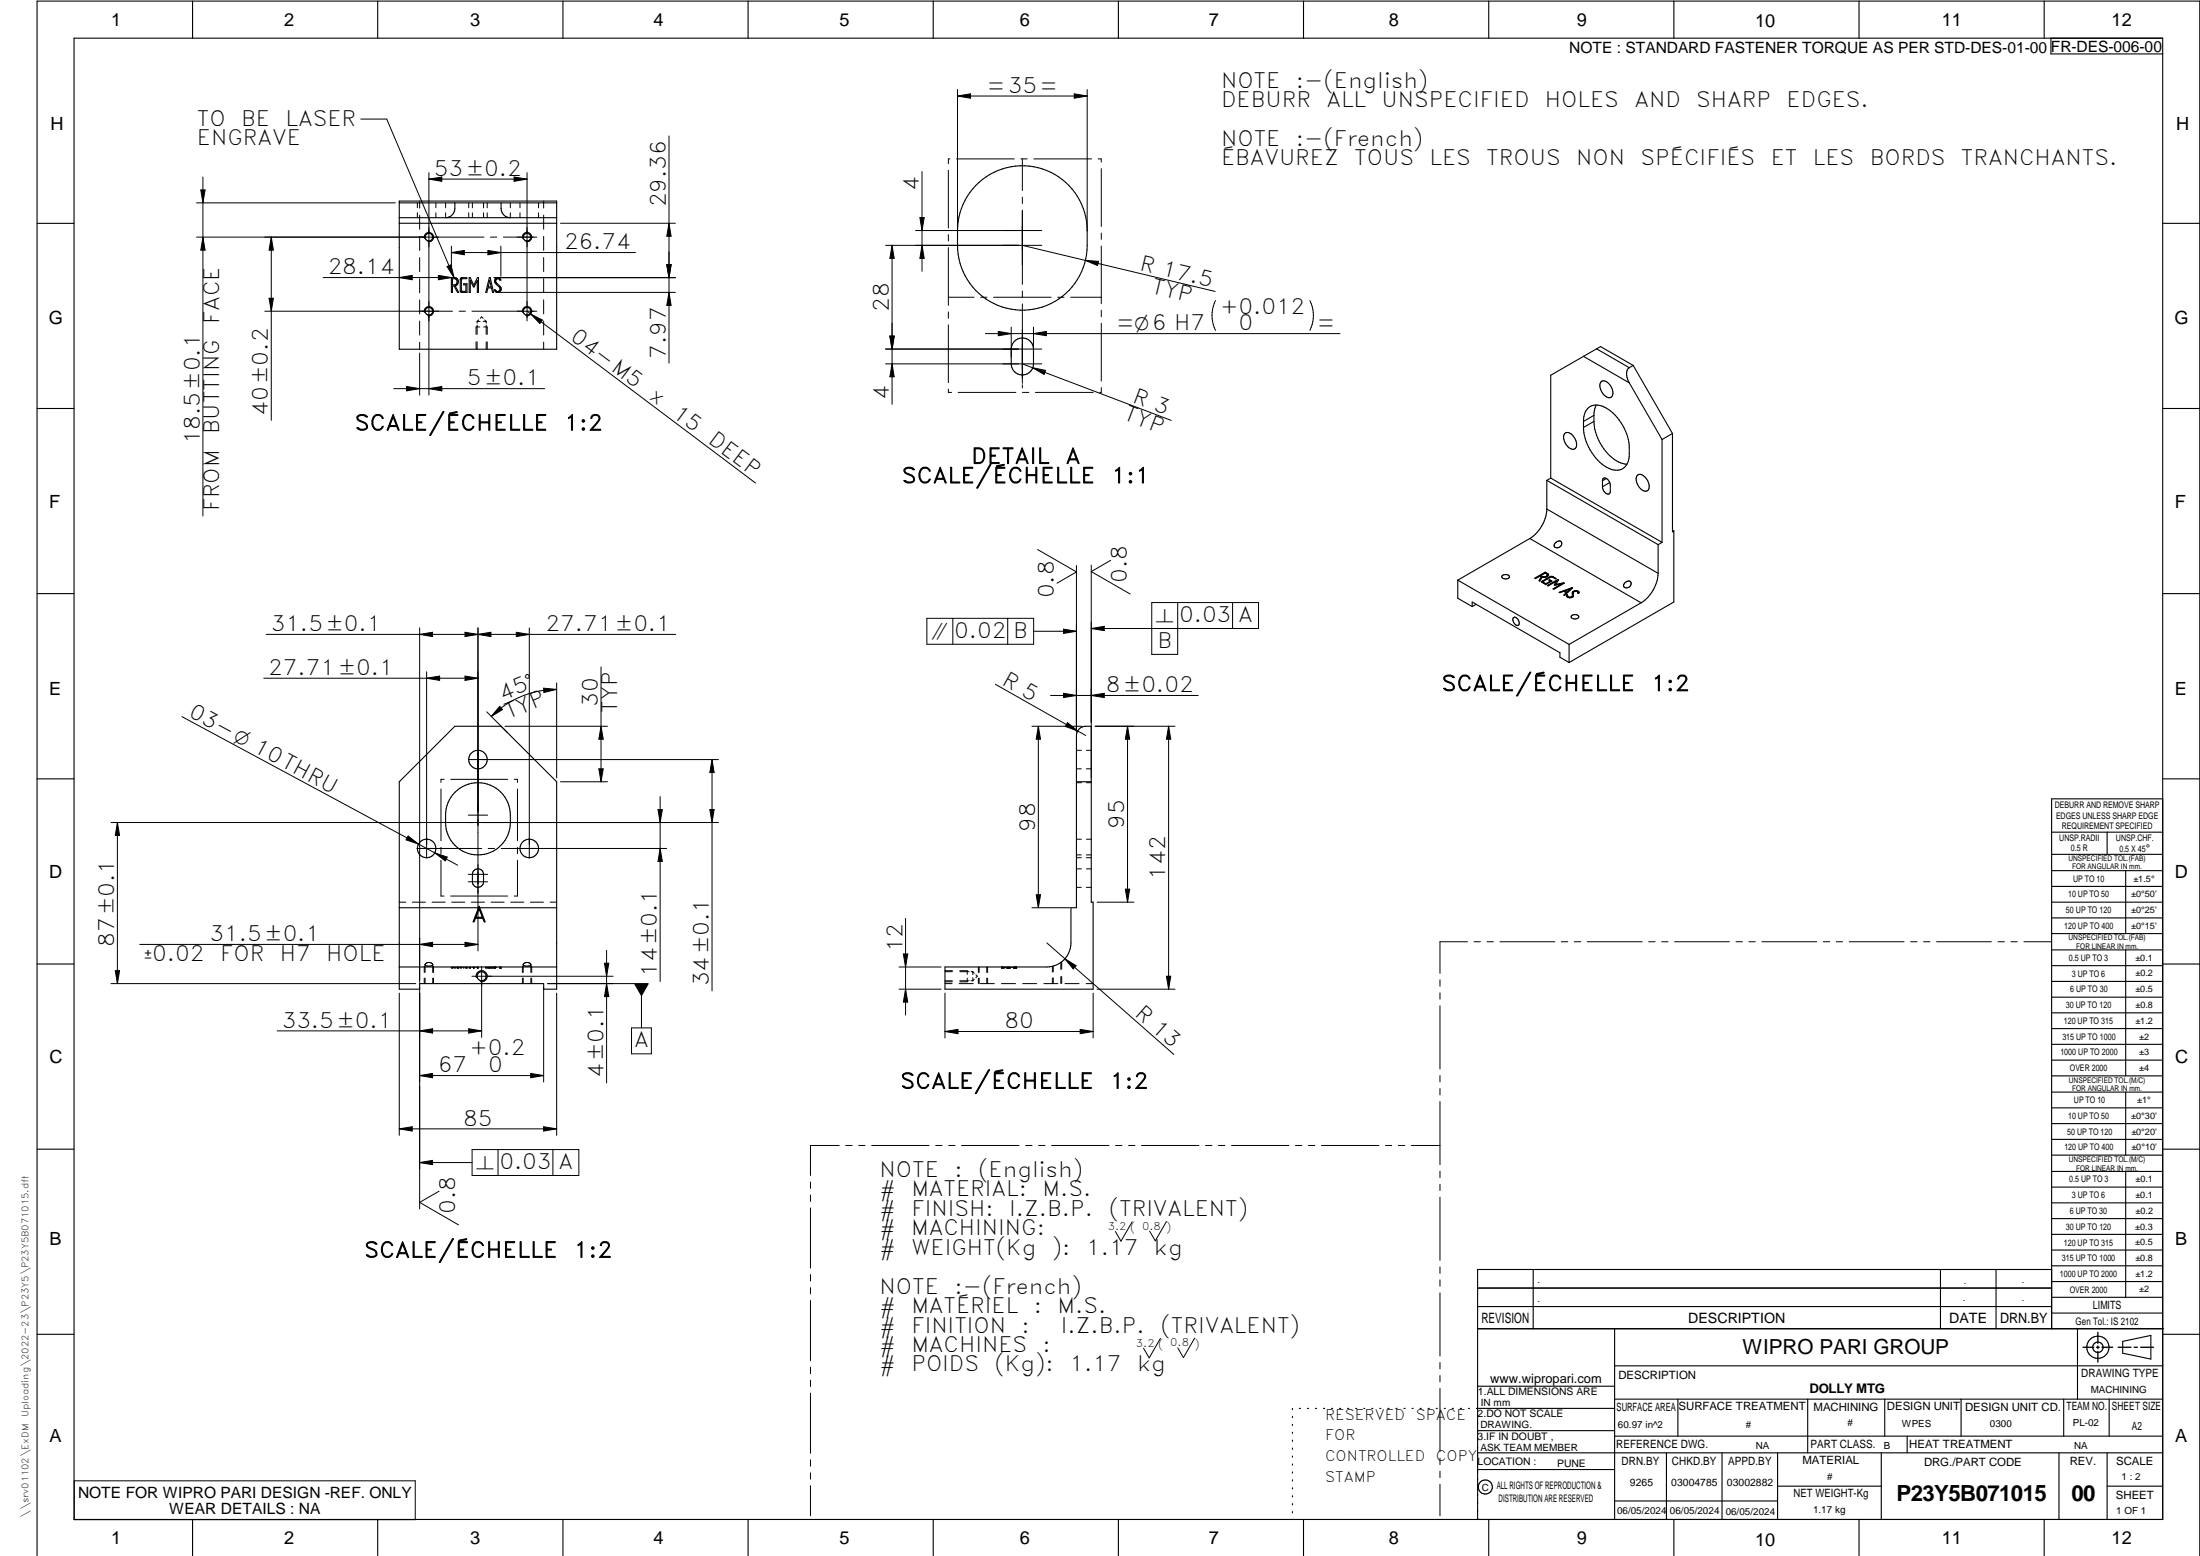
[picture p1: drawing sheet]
<svg xmlns="http://www.w3.org/2000/svg" width="594mm" height="420mm" viewBox="0 0 594 420" stroke-linecap="round" stroke-linejoin="round" font-family="sans-serif">
<g fill="none" stroke="#000" stroke-width=".3">
<path d="M20 10.3h564v400h-564zM52 .3v10M102 .3v10M152 .3v10M202 .3v10M252 .3v10M302 .3v10M352 .3v10M402 .3v10M452 .3v10M502 .3v10M552 .3v10"/>
<path d="M553.8 10.3v4.3h30.2M107.8 58.8h42.5M107.8 54.3h42.5v40h-42.5zM107.8 54.8h15M122.8 54.8h27.5M122.8 54.8a3.5 3.5 0 0 1-.9 3.4l-.7 .4-.9 .2M135.3 54.8a3.4 3.4 0 0 0 .9 3.4l.8 .4 .8 .2M263.5 50.1a17.5 17.5 0 0 1 19.1-4.1 17.5 17.5 0 0 1 11 16.3 22.3 22.3 0 0 1-1.5 11.1 17.5 17.5 0 0 1-19.7 10 17.5 17.5 0 0 1-13.8-17.1 22.2 22.2 0 0 1 1.5-11.2l1.8-3.1zM10 60.3h10M107.8 60.3h42.5M121.9 75a1.31 1.31 0 0 1 1.8 .7 1.17 1.17 0 0 1-.8 1.5l1 1.8h-.4l-.9-1.8h-.4v1.8h-.3zM122.2 75.2a.92 .92 0 0 1 1.3 .9 .92 .92 0 0 1-1.3 .8z"/>
<path d="M124.4 75.1l1.6-.1v.2l-1.4 .2v3.1l1.2 .2v-1.8h-.6v-.3h.9v2.4l-1.5-.1-.3-.2v-3.3zM126.7 75h.3l.9 2 1-2h.3v4h-.3v-3.3l-.9 1.8h-.2l-.8-1.8v3.3h-.3zM132.1 75h.3l.9 4h-.3l-.3-1.3h-.9l-.3 1.3h-.3zM132.2 75.7l.4 1.8h-.8zM133.9 75.1a.83 .83 0 0 1 1.3 .5h-.2a.64 .64 0 0 0-1.1-.1 .64 .64 0 0 0 .3 1.1l.4 .3a1.05 1.05 0 0 1 .7 1.3 1.05 1.05 0 0 1-1.2 .7l-.6-.6h.3a.7 .7 0 0 0 1.1 .2 .7 .7 0 0 0-.2-1.2 1.51 1.51 0 0 1-1-1.9zM584 60.3h10M274 92.1a3 3 0 0 1 3.3-.6 3 3 0 0 1 1.8 2.8v4a3 3 0 0 1-3 3 3 3 0 0 1-3-3v-4.5l.3-1zM427.6 96.2l12.4 7.2M431.1 94.2l1.1-.6 8.8 5.1M431.1 94.2l8.9 5.1M431.1 94.2l-12.3 7.1v27.8M440 99.3a3.2 3.2 0 0 0 0 4.1"/>
<path d="M441 98.7l10.6 18.4M441 98.7l-1 .6M10 110.3h10M422.5 117.1a2.05 2.05 0 0 1 2.8 1.4 1.89 1.89 0 0 1-.3 2.8 3.2 3.2 0 0 1-2.5-4.2zM427.6 113.8a3.7 3.7 0 0 1 4.4-4.3 12.6 12.6 0 0 1 7.9 10 8.7 8.7 0 0 1-1 6.4 3.9 3.9 0 0 1-5.1 .2 13.6 13.6 0 0 1-6.2-10.7M427.6 113.8v1.6M430.4 112.2v1.6M430.4 112.2l-2.8 1.6M430.4 113.8a13.3 13.3 0 0 0 7.2 11.2l1.7 .3M430.4 113.8l-2.8 1.6M431.1 109.4l-.6 1.5-.1 1.3M432.3 103.1a1.62 1.62 0 0 1 2.4 .7 2.53 2.53 0 0 1 .3 3.5 2.51 2.51 0 0 1-2.8-2.1l-.2-1.2z"/>
<path d="M440 103.4l8.8 15.3M448.8 118.7v27.8M451.6 117.1v26.5l.4-.2M451.6 117.1l-2.8 1.6M584 110.3h10M417.7 129.7v7.8M417.7 129.7l30.1 17.4M417.7 137.5l30.1 17.3M417.7 137.5a10.2 10.2 0 0 1-4.6 7.9M418.8 129.1l-1.1 .6M418.8 129.1l30 17.4M432.7 129.8a.74 .74 0 0 1 .6-.8 .74 .74 0 0 1 .9 .5l.4 .6a3.7 3.7 0 0 1 .2 2.6 .75 .75 0 0 1-.5 .7 .75 .75 0 0 1-.9-.4l-.4-.6-.3-1"/>
<path d="M432.7 129.8v1.6M433.8 129.2l-1.1 .6M434.7 130.3l-2 1.1M442.1 128.4a1.59 1.59 0 0 1 2.3 .7 2.51 2.51 0 0 1 .4 3.4 2.63 2.63 0 0 1-2.9-2.5l-.1-.8zM393.7 156.7l30 17.3M393.7 156.7v4.8l3.8 2.3M405.7 155.4a1.11 1.11 0 0 1 1.9 .5 1.26 1.26 0 0 1-2.1-.2zM413.1 145.4l30.1 17.4M413.1 145.4l-19.4 11.3M416.1 155.4l.6 .3 .9-.1M416.1 155.4l.6 .4 .9-.1M416.2 155.7l-.6 1.1"/>
<path d="M416.3 157.1l2.5-1.5h.4l1 .6-.2 .1-1.1-.5-2.2 1.3M416.3 157.1h.1M416.6 157.1l.1 .1M416.6 157.2h.1M416.6 157.1v.1M416.7 157.1h-.1M416.7 157.2l.7 .4M416.7 157.2l.7 .5M417.3 154.5l.8 .6a1.12 1.12 0 0 1-1.7 .7l-.6 1.1-.2-.1M417.3 154.5v.1M417.3 154.6l.9 .7M417.3 154.6l-2.8 1.6"/>
<path d="M417.3 154.5l-2.9 1.6 .2 .2 1.3-.8 .3 .2M417.4 157.6v.1M417.6 155.6v.1M417.8 155.4l-.2 .2M417.8 155.3v.1M417.8 155.4l-.2 .3M417.9 155.3l-.1 .1M417.9 155.3l-.1-.3-.5-.3-1.2 .7M417.9 155.3h.1M418.5 156.5l-.2 .2 .4 .2M418.5 156.5l.6 .4-1.7 1-1.1-.8M418.5 156.5v.1"/>
<path d="M418.5 156.6l.5 .4M418.5 156.6l-.2 .1M418.7 156.9l-1.3 .7M418.7 156.9l-1.3 .8M420 146.6a.89 .89 0 0 1 1-.6 .89 .89 0 0 1 .7 .9 1.08 1.08 0 0 1-.9 1 1.08 1.08 0 0 1-1.1-.6zM420.1 156.2l-.9-.5h-.4l-2.5 1.5M420.3 156.9l-.6 1.1M420.3 156.9l-.6 1.1 2-.3M420.7 156.5l-2.8 1.6M420.7 156.5l.2 .1-.8 1.2M420.7 156.5h.1M420.7 156.5l.1 .2"/>
<path d="M420.7 156.5l-2.9 1.6 .3 .1 2.2-1.3M421.7 157.7l-2.2 1.3M422.2 157.4v.1M422.2 157.4l.2 .1-2.8 1.6-.2-.1 2.3-1.3M422.2 157.5h.2M422.2 157.4l-2.1 .4M422.2 157.5l-2.1 .3M422.5 159.6l.6 .3M422.5 159.6l.6 .4M423.1 159.9v.1M424.1 159l-1.6 .6M424.1 159l-1 1"/>
<path d="M424.1 159l-1 .9M424.5 158.8l-3.4 1.2M424.5 158.7l-3.5 1.2 .2 .1 1.1-.3 .6 .4M424.5 158.7l.2 .1-2.2 2-.2-.1M424.5 158.7v.1M424.5 158.8h.1M425.4 159.6l-.8 .4M425.4 159.5l-.6 .2-.2 .5M425.4 159.5l.7 .1 .3 .4M425.4 159.6l1 .4M438.7 157.4a.88 .88 0 0 1 1-.5 .88 .88 0 0 1 .8 .9 1.08 1.08 0 0 1-.9 .9 1.08 1.08 0 0 1-1.2-.6zM447.8 147.1v7.7"/>
<path d="M447.8 154.8a10.2 10.2 0 0 1-4.6 8M448.8 146.5l-1 .6M451.6 143.2l.4 .2M452 143.4v19.2l-28.3 16.3M10 160.3h10M397.5 163.8v-1.2l23.7 13.7v1.2l2.5 1.4M398.6 163.2l-1.1 .6M408.6 166.8a1.05 1.05 0 0 1 1.5 .9 .71 .71 0 0 1-.1 1.1 .71 .71 0 0 1-1-.4l-.4-.8zM422.9 160.1l-.6 .6M422.9 160.1l-.5 .6M423 160.7v.2M423 160.7v.3"/>
<path d="M423.2 160.6v.1M423.2 160.6l.1 .1v.3M423.2 160.7l.1 .1M423.2 160.7l-.2 .3M423.2 160.6l-.2 .1M423.7 174v4.9M424.4 166.2a1.11 1.11 0 0 1 1.9 .5 1.27 1.27 0 0 1-2-.1zM424.6 160.1v.9M424.6 161a.93 .93 0 0 1-1.3 0M424.6 161a.79 .79 0 0 1-1.3 0M424.9 160.2h.1M424.9 160.3h.1"/>
<path d="M424.9 160.2v.4M424.9 160.1v.1M424.9 160.5v.3M424.9 160.8a1.11 1.11 0 0 1-1.9 .2M424.9 160.8h.1M426.1 160.1h.1M426.1 160.1a.65 .65 0 0 0-.6-.5 .65 .65 0 0 0-.6 .6M426.4 160l-.2 .2-.1-.2M443.2 162.8l-19.5 11.2M584 160.3h10M291.3 197l.6-.6a4.2 4.2 0 0 1 2.8-.3v47.5h.5v23.5h-40v-6h27.5a6.5 6.5 0 0 0 6.5-6.5v-9.5h1.5v-46.5l.1-.9zM10 210.3h10"/>
<path d="M107.8 211.1l15-15h12.5l15 15v56h-3.5v-1.5h-33.5v1.5h-5.5zM122.9 213.9a8.7 8.7 0 0 1 9.5-1.9 8.7 8.7 0 0 1 5.4 8.1 9.3 9.3 0 0 1-5.4 10.1 8.7 8.7 0 0 1-12.1-8.1 9.6 9.6 0 0 1 2.6-8.2zM290.7 211.1h4M584 215.7h-30v143.1M584 210.3h10M127.9 235.1a1.51 1.51 0 0 1 1.7-.4 1.51 1.51 0 0 1 1 1.4v2a1.5 1.5 0 0 1-1.5 1.5 1.5 1.5 0 0 1-1.5-1.5v-2.3zM554 230.7h30M554 224.7h30M554 235.1h30M554 239.4h30M569 224.7v6M574 235.1v17"/>
<path d="M107.8 245.1h42.5M554 243.6h30M554 247.9h30M554 252.1h30M554 256.5h30M574 256.5v34M10 260.3h10M107.8 261.1h42.5M114.9 260.3a1.08 1.08 0 0 1 1-.4 1.08 1.08 0 0 1 .9 .7 1.38 1.38 0 0 1-2-.2zM133.8 261.1h.1M135.1 261.1h.1M141.4 260.3a1.08 1.08 0 0 1 1-.4 1.08 1.08 0 0 1 .9 .7 1.38 1.38 0 0 1-2-.2z"/>
<path d="M270.8 261.1h.1M274.2 261.1h.1M554 260.8h30M554 265h30M554 269.3h30M554 273.5h30M554 277.7h30M584 260.3h10M554 282h30M554 286.3h30M554 290.5h30M554 294.9h30"/>
<path d="M554 299.1h30M574 294.9v17M10 310.3h10M554 303.4h30M554 307.7h30M554 311.9h30M554 316.3h30M574 316.3v34M584 310.3h10M554 320.5h30M554 324.8h30M554 329.1h30"/>
<path d="M554 333.3h30M554 337.5h30M399 358.8h185.3M399 352.8h155M399 347.8h155M414 342.8v16M436 358.8v51.5M524 342.8v16M539 342.8v16M554 342.8h-155v67.5M554 341.8h30M554 346.1h30"/>
<path d="M554 350.3h30M554 354.6h30M561 358.8v19M10 360.3h10M399 374.3h37M436 368.8h148M436 377.8h148M453.1 377.8v10M488.1 377.8v14.5M508.9 377.8v10M529.6 377.8v10M557.3 377.8v10"/>
<path d="M569.5 377.8v10M573.2 362.2l7.6-1.6v6.4l-7.6-1.6zM584 360.3h10M349 380.3v.3M349 382.4v.4M349 384.6v.3M349 386.7v.4M349 388.9v.3M349 391v.4M349 393.2v.3M349 395.3v.3M349 397.4v.4"/>
<path d="M349 399.6v.3M350.9 380.3h.3M353 380.3h.3M355.2 380.3h.3M357.4 380.3h.3M359.6 380.3h.3M361.7 380.3h.3M363.9 380.3h.3M366.1 380.3h.3M368.3 380.3h.3M370.4 380.3h.3M372.6 380.3h.3"/>
<path d="M374.8 380.3h.3M376.9 380.3h.4M379.1 380.3h.3M381.3 380.3h.3M383.4 380.3h.4M385.6 380.3h.4M387.8 380.3h.3M390 380.3h.3M392.1 380.3h.4M394.3 380.3h.4M396.5 380.3h.3M399 396.8h37"/>
<path d="M399 392.3h185M399 386.3h37M436 387.8h148M436 380.3h-37.3M450 392.3v18M465 392.3v18M480 392.3v18M508 392.3v18M515 387.8v4.5M556 392.3v18M569 392.3v18M52 410.3v9.8"/>
<path d="M102 410.3v9.8M152 410.3v9.8M202 410.3v9.8M252 410.3v9.8M302 410.3v9.8M349 401.7v.4M349 403.9v.3M349 406v.4M349 408.2v.3M352 410.3v9.8M402 410.3v9.8M436 405.3h44"/>
<path d="M452 410.3v9.8M480 401.3h28M502 410.3v9.8M552 410.3v9.8M569 401.3h15M10 420.1v-419.8h584v419.8"/>
<circle cx="115.8" cy="64" r="1.03"/>
<circle cx="142.3" cy="64" r="1.03"/>
<circle cx="115.8" cy="84" r="1.04"/>
<circle cx="142.3" cy="84" r="1.04"/>
<circle cx="129.1" cy="205.1" r="2.5"/>
<circle cx="115.2" cy="229.1" r="2.5"/>
<circle cx="142.9" cy="229.1" r="2.5"/>
<circle cx="130.1" cy="263.6" r="1.23"/>
<circle cx="566.5" cy="363.8" r="1.4"/>
<circle cx="566.5" cy="363.8" r="3"/>
<circle cx="401.1" cy="401.5" r="1.91"/>
</g>
<g fill="none" stroke="#000" stroke-width=".27">
<path d="M97.4 32.2h7l18.2 42.8M180.7 36.7v61.4M258.6 24.2v39M258.6 25.9l3.5-.6v1.2zM258.6 25.9h35M290.1 25.3l3.5 .6-3.5 .6zM293.6 24.2v38.2M53.1 54.8h53.7M54.2 51.3h1.2l-.6 3.5zM54.8 47.8v91.5M112.7 54.8v1.3M112.7 57.4v1.4"/>
<path d="M113.3 54.3v1.9M113.3 58.1v3.8M115.8 48.4l3.5-.6v1.2zM115.8 46.6v60.1M115.8 48.4h26.5M117.7 54.8v1.3M117.7 57.5v1.3M120.3 54.8v1.3M120.3 57.5v1.3M126.6 54.8v1.3M126.6 57.4v1.4M127.6 54.8v1.3"/>
<path d="M127.6 57.5v1.3M130.6 54.8v1.3M130.6 57.5v1.3M131.6 54.8v1.3M131.6 57.5v1.3M137.8 54.8v1.3M137.8 57.5v1.3M138.8 47.8l3.5 .6-3.5 .6zM140.4 54.8v1.3M140.4 57.4v1.4M142.3 46.6v40.1M145.4 54.8v1.3"/>
<path d="M145.4 57.5v1.3M146.8 54.3v1.9M146.8 58.1v3.8M248.4 58.8h1.2l-.6 3.5zM249 46.3v27M256.1 46v15.6M256.5 42.9h-.4v1.3M258.3 42.9h15.6M275.7 42.9h1.7M276.1 42.9v8.6M276.1 53.2v1.8M276.1 56.7v20.1"/>
<path d="M279.2 42.9h15.6M296.5 42.9h.9v.9M297.4 45.6v15.6M54.8 64l.6 3.5h-1.2zM73.3 64v49.5M73.3 64l.5 3.5h-1.1zM87.3 75h34.6M107.8 75l3.5-.6v1.1zM113.3 63.8v3.8M113.3 69.6v3.7M113.3 75.3v3.8M114.6 64.4a1.25 1.25 0 0 1 1.1-1.6 1.25 1.25 0 0 1 1.4 1.3 1.25 1.25 0 0 1-1.6 1.1"/>
<path d="M118.4 74.4l3.5 .6-3.5 .5zM120.7 72l1.1-.5 .8 3.5zM121.9 66.5v7.4M121.9 68.2l3.5-.6v1.2zM121.9 68.2h49.7M130.7 64h-77.6M131.8 67.6l3.4 .6-3.4 .6zM132.4 64h1.8M133.4 75h49M134.3 79h48.1M135.2 66.5v8.1M135.9 64h9"/>
<path d="M141.1 64.4a1.25 1.25 0 0 1 1.1-1.6 1.25 1.25 0 0 1 1.4 1.3 1.25 1.25 0 0 1-1.6 1.1M146.8 63.8v3.8M146.8 69.5v3.8M146.8 75.2v3.8M151.4 60.3h31M180.1 71.5h1.1l-.5 3.5zM180.7 60.3l.5 3.5h-1.1zM180.7 79l.5 3.5h-1.1zM240.9 66.3v42.9M240.9 66.3l.6 3.5h-1.2zM249 66.3l.6 3.5h-1.2zM256.1 63.4v1.7"/>
<path d="M256.1 66.8v15.6M276.1 78.6v1.7M276.1 66.3l52 12.4M281.3 66.3h-42.2M281.3 62.3h-34.1M293.1 70.3l3.5 .3-.2 1.1zM297.4 62.9v1.7M297.4 66.4v15.6M71.5 84h50.7M72.7 80.5h1.1l-.5 3.5zM113.3 81v3.8M113.3 86.7v3.8"/>
<path d="M113.3 92.4v1.9M113.3 95.3v11.4M114.6 84.4a1.25 1.25 0 0 1 1.1-1.6 1.25 1.25 0 0 1 1.4 1.3 1.25 1.25 0 0 1-1.6 1.1M124 84h1.7M127.5 84h17.4M128.6 92.3v2M128.8 86.8h.8M128.8 86.8v.5M128.8 87.8v2.5M128.8 92.3v2M129.2 86.4l-.4 .4M129.6 88.3h-1v2"/>
<path d="M130.5 86.8h.8M130.5 86l-.4-.4-.4 .4M130.6 88.3h1v2M130.9 86.4l.4 .4M131.3 86.8v.5M131.3 87.8v2.5M131.3 92.3v2M131.6 92.3v2M141.1 84.4a1.25 1.25 0 0 1 1.1-1.6 1.25 1.25 0 0 1 1.4 1.3 1.25 1.25 0 0 1-1.6 1.1M142.3 84l61.7 46.4M143.3 84.8l3.2 1.6-.7 1zM146.8 81v3.8"/>
<path d="M146.8 86.7v3.8M146.8 92.4v1.9M239.1 98.3h42.2M239.1 94.3h42.2M240.3 90.8h1.2l-.6 3.5zM240.9 98.3l.6 3.4h-1.2zM256.1 80.3h6.9M256.1 84.2v1.8M256.1 87.7v15.6M264.8 80.3h1.7M266.1 90.1h95.7M268.3 80.3h15.5"/>
<path d="M269.6 89.5l3.5 .6-3.5 .6zM273.1 88.3v8.1M276.1 82.1v21.4M276.1 98.3l40.2 15.2M278.9 99.3l3.5 .7-.5 1.1zM279.1 88.3v8.1M279.1 90.1l3.5-.6v1.2zM285.6 80.3h1.7M289.1 80.3h8.3M297.4 83.8v1.7M297.4 87.3v15.6M328.2 81.2a9.2 9.2 0 0 0 0 8"/>
<path d="M353.7 81.2a9 9 0 0 1 0 8M106.3 104.9h40.8M109.8 104.4l3.5 .5-3.5 .6zM115.8 104.9l3.5-.5v1.1zM256.1 105.1v.9h.9M258.7 106h15.6M276.1 103.9v.9M276.1 106h1.7M279.6 106h15.6M297.4 104.7v1.3h-.4M280.2 148.4l10.5 6-5.3 3.1M290.7 152.7v44.8"/>
<path d="M294.7 152.6v57.5M299.9 151.3l-5.2 3 10.5 6.1M71.9 171.3h110.5M113.3 169.5v95.8M113.3 171.3l3.5-.6v1.2zM125.6 170.7l3.5 .6-3.5 .6zM129.1 171.3l3.5-.6v1.2zM129.1 169.5v87.3M139.4 170.7l3.5 .6-3.5 .6zM142.9 169.5v62.2M250.3 167h28.8v7h-28.8zM257.3 167v7"/>
<path d="M272.1 167v7M279.1 170.5h11.6M287.2 169.9l3.5 .6-3.5 .5zM294.7 169.7l3.5-.6v1.2zM318 162.7v14h-7v-14h28.8v7h-45.1M332.8 162.7v7M49.1 193.5l63.9 34.4M71.2 183.1h57.9M115.2 183.1l3.5-.5v1.1zM115.2 181.4v50.3M125.6 182.6l3.5 .5-3.5 .6zM131.4 192.2l5.7 5.7"/>
<path d="M134.9 190.7l.8 .9-3 1.9zM136.4 196.1h27.7M146.8 185.8l3.5 .4-3.4 .8zM150.3 184.4v25.7M150.3 186.2a24.9 24.9 0 0 0-17.6 7.3M162.3 196.1l.6 3.5h-1.2zM162.3 180.1v31M268.8 184.8l24.4 13.8M278.7 196.1h13.4M280.4 196.1v49M280.4 196.1l.6 3.5h-1.2zM283.7 187.8h39.9"/>
<path d="M287.2 187.2l3.5 .6-3.5 .6zM288.3 195.1l2.7 2.3-3.3-1.2zM294.7 187.8l3.5-.6v1.2zM295.7 196.1h21.6M304.5 196.1l.5 3.5h-1.1zM304.5 196.1v47.5M315.6 196.1l.5 3.5h-1.1zM315.6 196.1v71M119.1 213.1v13.9M119.9 210.4h-.8v.9M121.7 210.4h15.4M138.9 210.4h.8v.9"/>
<path d="M139.7 213.1v13.9M151.4 211.1h12.7M161.7 207.6h1.2l-.6 3.5zM177.7 218.6h1.2l-.6 3.5zM178.3 215.1v49.9M191.7 218.6h1.1l-.5 3.5zM192.3 205.1l.5 3.5h-1.1zM192.3 205.1v62.4M194 205.1h-67.6M290.7 207.6h1.3M290.7 211.3h1.3M290.7 202.6h1.3"/>
<path d="M293.3 207.6h1.4M293.4 211.3h1.3M293.4 202.6h1.3M31.7 222.1l.6 3.5h-1.2zM31.7 222.1v43.5M110.2 225.7l2.8 2.2-3.3-1.1zM113 227.9l10.6 5.7M117.4 230.3l3.4 1.1-.6 1.1zM119.1 228.8v1.7M119.1 232.3v9.7h.8M126.4 220.1h5.3M126.4 238.1h5.3"/>
<path d="M126.4 236.1h5.3M130.1 229.1h-17.5M131.8 229.1h1.8M135.3 229.1h44.7M139.7 232.3v9.7h-.9M139.7 228.8v1.7M178.3 229.1l.6 3.5h-1.2zM194 222.1h-164M290.7 230.8h1.3M290.7 231.6h1.3M290.7 239.6h1.3M290.7 226.6h1.3"/>
<path d="M290.7 234.6h1.3M293.3 230.8h1.4M293.3 231.6h1.4M293.3 239.6h1.4M293.4 226.6h1.3M293.4 234.6h1.3M37.7 255h91.4M107.8 243.6h1.8M111.4 243.6h3.5M113.3 255l3.5-.6v1.2zM116.7 243.6h3.5M121.7 242h15.4"/>
<path d="M122 243.6h3.5M125.6 254.4l3.5 .6-3.5 .6zM127.3 243.6h3.5M132.6 243.6h3.5M137.9 243.6h3.6M143.2 243.6h3.6M148.5 243.6h1.8M163.8 256.6v35.8M243.9 257.6h1.2l-.6 3.5zM244.5 248v26.1M278.7 245.1h10.2M279.8 241.6h1.2l-.6 3.5z"/>
<path d="M282.7 254.6l34.3 30.1M286.5 259.9v1.9M286.7 259.7v2M287.6 258.9l3 1.9-.8 .8zM296.2 243.6h10M303.9 240.1h1.1l-.5 3.5zM396.3 254.3h-7.5v8.5M398 254.3h1.8M401.5 254.3h1.8M405 254.3h14.9M421.6 254.3h1.7M425.1 254.3h1.7"/>
<path d="M428.6 254.3h14.8M445.2 254.3h1.7M448.7 254.3h1.7M452.2 254.3h14.8M468.8 254.3h1.7M472.3 254.3h1.7M475.8 254.3h14.8M492.4 254.3h1.7M495.9 254.3h1.7M499.4 254.3h14.8M515.9 254.3h1.8M519.4 254.3h1.8"/>
<path d="M522.9 254.3h14.9M539.5 254.3h1.7M543 254.3h1.7M546.5 254.3h7.4M30 265.6h82.3M31.1 262.1h1.2l-.6 3.5zM74.8 278.4h55.3M107.8 268.2v38.4M113.3 278.4l3.5-.6v1.2zM113.3 266.7v59.7M114.6 260.9h.1M114.6 261v1.6"/>
<path d="M114.6 264.1v1.5M114.8 260.5v.2M114.8 260.9v1.7M114.8 264.1v1.5M116.9 260.5v.2M116.9 260.9v1.7M116.9 264.1v1.5M117.1 260.9h.1M117.1 261v1.6M117.1 264.1v1.5M121.9 261.2h.1M121.9 261.1h.1"/>
<path d="M122.1 261.2h.2M122.2 261.2h.1M122.2 261.1h.1M122.5 261.2h.4M122.6 261.2h.1M122.6 261.1h.1M122.9 261.2h.1M122.9 261.1h.1M123.2 261.2h.4M123.5 261.2h.1M123.5 261.1h.1M123.8 261.2h.1"/>
<path d="M123.8 261.1h.1M123.9 261.2h.1M123.9 261.1h.1M124.3 261.1h.1M124.3 261.2h.1M124.3 261.2h.6M124.6 261.1h.1M124.6 261.2h.1M125.2 261.2h.1M125.2 261.1h.1M125.5 261.2h.6M125.8 261.2h.1"/>
<path d="M125.8 261.1h.1M126 261.2h.1M126 261.1h.1M126.1 261.2h.1M126.1 261.1h.1M126.6 277.8l3.5 .6-3.5 .6zM126.7 261.2h.1M126.7 261.1h.1M126.9 261.2h.4M127 261.2h.1M127 261.1h.1M127.4 263.6h38.2"/>
<path d="M127.6 261.2h.3M127.8 261.2h.1M127.8 261.1h.1M127.9 261.2h.1M127.9 261.1h.1M128 261.2h.3M128 261.2h.1M128 261.1h.1M128.6 264a1.49 1.49 0 0 1 1.3-1.9 1.49 1.49 0 0 1 1.7 1.6 1.49 1.49 0 0 1-1.9 1.3M128.6 261.2h.4M128.9 261.2h.1M128.9 261.1h.1"/>
<path d="M129.1 261.2h.1M129.2 261.2h.1M129.2 261.1h.1M130.1 261v19.1M131.2 261.2h.1M131.2 261.1h.1M131.4 261.2h.2M131.5 261.2h.1M131.5 261.1h.1M131.7 261.2h.4M131.8 261.2h.1M131.8 261.1h.1"/>
<path d="M132.1 261.2h.1M132.1 261.1h.1M132.2 261.2h.1M132.2 261.1h.1M132.4 261.2h.1M132.4 261.1h.1M132.4 261.2h.4M132.6 261.2h.1M132.6 261.1h.1M132.7 261.2h.1M132.7 261.1h.1M132.9 261.2h.2"/>
<path d="M133 261.2h.1M133 261.1h.1M133.2 261.2h.1M133.3 261.2h.1M133.3 261.1h.1M133.5 261.2h.1M133.5 261.1h.1M133.6 261.2h.6M133.6 261.2h.1M133.6 261.1h.1M133.8 261.2h.1M133.8 261.1h.1"/>
<path d="M134.8 261.2h.5M135 261.2h.1M135 261.1h.1M135.1 261.2h.1M135.1 261.1h.1M135.2 261.2h.1M135.2 261.1h.1M135.3 261.2h.1M135.3 261.1h.1M141.1 260.9h.1M141.1 261v1.6M141.1 264.1v1.5"/>
<path d="M141.3 260.5v.2M141.3 260.9v1.7M141.3 264.1v1.5M143.4 260.5v.2M143.4 260.9v1.7M143.4 264.1v1.5M143.6 260.9h.1M143.6 261v1.6M143.6 264.1v1.5M146.8 266.7v25.5M147.9 265.6h27.1M150.3 268.2v38.4"/>
<path d="M163.2 260.1h1.2l-.6 3.5zM163.8 265.6l.6 3.5h-1.2zM170.5 277.6h5.4v7h-5.4zM173.2 265.6v12M242.8 267.1h11.3M242.8 261.1h11.3M244.5 267.1l.6 3.5h-1.2zM255.2 264.8h2M255.2 262.4h2M255.2 265.6h1.9M255.2 262.1h2M255.2 265.1h2"/>
<path d="M255.2 268.2v12.1M255.2 278.5h40M255.2 278.5l3.5-.5v1.1zM259 265.6h3.8M259.2 262.1h2v1M261.2 264.1v1h-2M261.7 264.8h-2.5M261.7 262.4h-2.5M262.2 264.8h.5M262.2 262.4h.5M262.7 262.4l.4 .4M262.7 262.4v.8"/>
<path d="M262.7 264v.8M263.1 264.4l-.4 .4M263.5 263.2l.4 .4-.4 .4M264.2 261.1v1.5M264.2 264.1v1.5M264.4 261.1v1.5M264.4 264.1v1.5M264.7 265.6h3.8M266.5 261.1v1.5M266.5 264.1v1.5M266.7 261.1v1.5M266.7 264.1v1.5"/>
<path d="M270.4 265.6h3.8M270.5 261.2h.3M270.5 261.2h.1M270.5 261.1h.1M270.8 261.2h.1M270.8 261.1h.1M271 261.2h.1M271 261.1h.1M271.2 261.2h1.1M271.2 261.2h.1M271.2 261.1h.1M271.7 261.2h.1"/>
<path d="M271.7 261.1h.1M272 261.2h.1M272 261.1h.1M272.3 261.2h.1M272.3 261.1h.1M272.5 261.2h.1M272.5 261.1h.1M272.6 261.2h.1M272.6 261.1h.1M272.9 261.2h.1M272.9 261.1h.1M273.1 261.2h.8"/>
<path d="M273.7 261.2h.1M273.7 261.1h.1M273.8 261.2h.1M273.8 261.1h.1M274 261.2h.1M274 261.1h.1M274.2 261.2h.1M274.2 261.1h.1M274.3 261.2h.2M274.5 261.2h.1M274.5 261.1h.1M276.2 265.6h3.7"/>
<path d="M281.9 265.6h3.8M284.2 260.9v1.6M284.2 264.1v1.5M284.4 260.9v1.5M284.4 264v1.6M286.5 263.7v1.9M286.7 263.7v1.9M287.6 265.6h3.8M291.7 278l3.5 .5-3.5 .6zM293.3 265.6h1.9M295.2 268.2v12.1M296.2 267.1h21.1"/>
<path d="M315 263.6h1.1l-.5 3.5zM388.8 264.6v1.7M388.8 268.1v1.7M388.8 271.6v17M113.3 290.4h33.5M113.3 290.4l3.5-.5v1.1zM143.3 289.9l3.5 .5-3.5 .6zM388.8 290.4v1.8M388.8 293.9v1.8M388.8 297.4v17.1M107.8 304.8l3.5-.6v1.2zM107.8 304.8h42.5"/>
<path d="M113.3 313.9l3.5-.6v1.2zM113.3 313.9h14.2M127.5 310.4h28.8v7h-28.8zM134.5 310.4v7M146.8 304.2l3.5 .6-3.5 .6zM149.3 310.4v7M218.9 319.2v1.7M226.6 309.3h-7.7v8.1M228.4 309.3h1.7M231.9 309.3h1.7M235.4 309.3h15.5M252.7 309.3h1.7"/>
<path d="M256.2 309.3h1.7M259.7 309.3h15.5M277 309.3h1.7M280.5 309.3h1.7M284 309.3h15.5M301.2 309.3h1.8M304.8 309.3h1.7M308.2 309.3h15.6M325.5 309.3h1.8M329 309.3h1.8M332.5 309.3h15.6M349.8 309.3h1.8"/>
<path d="M353.3 309.3h1.7M356.8 309.3h15.5M374.1 309.3h1.7M377.6 309.3h1.7M381.1 309.3h7.7M388.8 316.3v1.7M388.8 319.8v1.7M118.6 321.6l-5.3 3.1 10.5 6.1M218.9 322.7v1.7M218.9 326.2v16.2M305.7 329.9l-3 5.3-1.5-2.7M315 329.8l-3 5.3-1.6-2.7"/>
<path d="M388.8 323.3v17M218.9 344.2v1.7M218.9 347.7v1.7M218.9 351.2v16.2M388.8 342.1v1.7M388.8 345.6v1.7M388.8 349.1v17.1M218.9 369.2v1.7M218.9 372.7v1.7M218.9 376.2v16.2M313.3 361.4l-3 5.3-1.5-2.7M322.6 361.3l-3 5.3-1.6-2.6"/>
<path d="M388.8 367.9v1.8M388.8 371.4v1.7M388.8 374.9v17.1M20 399.9h92.1v10.5h-92.1zM218.9 394.2v1.7M218.9 397.7v1.7M388.8 393.8v1.7M388.8 397.3v1.7M218.9 401.2v8.1M388.8 400.8v8.5"/>
</g>
<path d="M566.5 359.8v2.9M562.5 363.8h2.9M566.1 363.8h.8M566.5 363.5v.7M566.5 364.9v2.9M567.6 363.8h2.9M572 363.8h3.4M576.3 363.8h.9M578.1 363.8h3.4" fill="none" stroke="#000" stroke-width=".36"/>
<g fill="#000">
<path d="M258.6 25.9l3.5-.6v1.2zM290.1 25.3l3.5 .6-3.5 .6zM54.2 51.3h1.2l-.6 3.5zM115.8 48.4l3.5-.6v1.2zM138.8 47.8l3.5 .6-3.5 .6zM248.4 58.8h1.2l-.6 3.5zM54.8 64l.6 3.5h-1.2zM73.3 64l.5 3.5h-1.1zM107.8 75l3.5-.6v1.1zM118.4 74.4l3.5 .6-3.5 .5zM120.7 72l1.1-.5 .8 3.5zM121.9 68.2l3.5-.6v1.2z"/>
<path d="M131.8 67.6l3.4 .6-3.4 .6zM180.1 71.5h1.1l-.5 3.5zM180.7 60.3l.5 3.5h-1.1zM240.9 66.3l.6 3.5h-1.2zM249 66.3l.6 3.5h-1.2zM293.1 70.3l3.5 .3-.2 1.1zM72.7 80.5h1.1l-.5 3.5zM143.3 84.8l3.2 1.6-.7 1zM180.7 79l.5 3.5h-1.1zM240.3 90.8h1.2l-.6 3.5zM269.6 89.5l3.5 .6-3.5 .6zM279.1 90.1l3.5-.6v1.2z"/>
<path d="M109.8 104.4l3.5 .5-3.5 .6zM115.8 104.9l3.5-.5v1.1zM240.9 98.3l.6 3.4h-1.2zM278.9 99.3l3.5 .7-.5 1.1zM113.3 171.3l3.5-.6v1.2zM125.6 170.7l3.5 .6-3.5 .6zM129.1 171.3l3.5-.6v1.2zM139.4 170.7l3.5 .6-3.5 .6zM287.2 169.9l3.5 .6-3.5 .5zM294.7 169.7l3.5-.6v1.2zM115.2 183.1l3.5-.5v1.1zM125.6 182.6l3.5 .5-3.5 .6z"/>
<path d="M134.9 190.7l.8 .9-3 1.9zM146.8 185.8l3.5 .4-3.4 .8zM162.3 196.1l.6 3.5h-1.2zM280.4 196.1l.6 3.5h-1.2zM287.2 187.2l3.5 .6-3.5 .6zM288.3 195.1l2.7 2.3-3.3-1.2zM294.7 187.8l3.5-.6v1.2zM304.5 196.1l.5 3.5h-1.1zM315.6 196.1l.5 3.5h-1.1zM161.7 207.6h1.2l-.6 3.5zM177.7 218.6h1.2l-.6 3.5zM191.7 218.6h1.1l-.5 3.5z"/>
<path d="M192.3 205.1l.5 3.5h-1.1zM31.7 222.1l.6 3.5h-1.2zM110.2 225.7l2.8 2.2-3.3-1.1zM117.4 230.3l3.4 1.1-.6 1.1zM178.3 229.1l.6 3.5h-1.2zM113.3 255l3.5-.6v1.2zM125.6 254.4l3.5 .6-3.5 .6zM243.9 257.6h1.2l-.6 3.5zM279.8 241.6h1.2l-.6 3.5zM303.9 240.1h1.1l-.5 3.5zM31.1 262.1h1.2l-.6 3.5zM113.3 278.4l3.5-.6v1.2z"/>
<path d="M126.6 277.8l3.5 .6-3.5 .6zM163.2 260.1h1.2l-.6 3.5zM163.8 265.6l.6 3.5h-1.2zM171.2 265.6h4l-2 3.5zM244.5 267.1l.6 3.5h-1.2zM255.2 278.5l3.5-.5v1.1zM287.6 258.9l3 1.9-.8 .8zM291.7 278l3.5 .5-3.5 .6zM315 263.6h1.1l-.5 3.5zM113.3 290.4l3.5-.5v1.1zM143.3 289.9l3.5 .5-3.5 .6zM107.8 304.8l3.5-.6v1.2z"/>
<path d="M113.3 313.9l3.5-.6v1.2zM146.8 304.2l3.5 .6-3.5 .6z"/>
</g>
<g font-size="6">
<text x="512.1" y="405.2">P23Y5B071015</text>
<text x="559.4" y="405.2">00</text>
</g>
<g font-size="5.7">
<text x="329.7" y="23.7">NOTE</text>
<text x="349.9" y="23.7">:-(English)</text>
<text x="266.5" y="25.1">=35=</text>
<text x="329.7" y="28.9">DEBURR</text>
<text x="358.2" y="28.9">ALL</text>
<text x="373.1" y="28.9">UNSPECIFIED</text>
<text x="417.2" y="28.9">HOLES</text>
<text x="441.3" y="28.9">AND</text>
<text x="458" y="28.9">SHARP</text>
<text x="482.5" y="28.9">EDGES.</text>
<text x="53.2" y="33.9">TO</text>
<text x="65.1" y="33.9">BE</text>
<text x="77.1" y="33.9">LASER</text>
<text x="53.2" y="39.2">ENGRAVE</text>
<text x="329.7" y="39.4">NOTE</text>
<text x="349.9" y="39.4">:-(French)</text>
<text x="117.2" y="47.5">53±0.2</text>
<text x="329.7" y="44.7">ÉBAVUREZ</text>
<text x="365.7" y="44.7">TOUS</text>
<text x="386" y="44.7">LES</text>
<text x="401.4" y="44.7">TROUS</text>
<text x="425.6" y="44.7">NON</text>
<text x="443" y="44.7">SPÉCIFIÉS</text>
<text x="478.2" y="44.7">ET</text>
<text x="489.6" y="44.7">LES</text>
<text x="504.9" y="44.7">BORDS</text>
<text x="529.5" y="44.7">TRANCHANTS.</text>
<text x="248.1" y="51.5" transform="rotate(-90 248.1 51.5)">4</text>
<text x="179.8" y="56" transform="rotate(-90 179.8 56)">29.36</text>
<text x="152.3" y="67.3">26.74</text>
<text x="88.5" y="74.1">28.14</text>
<text x="307.5" y="72.9" transform="rotate(13 307.5 72.9)">R 17.5</text>
<text x="310.7" y="79" transform="rotate(13 310.7 79)">TYP</text>
<text x="59.2" y="87.5" transform="rotate(-90 59.2 87.5)">FACE</text>
<text x="240" y="84.2" transform="rotate(-90 240 84.2)">28</text>
<text x="301.4" y="89.2">=O6 H7</text>
<text x="329.5" y="84.7">+0.012</text>
<text x="334.4" y="89.2">0</text>
<text x="355.6" y="89.2">=</text>
<text x="153.7" y="91.5" transform="rotate(37 153.7 91.5)">04-M5</text>
<text x="179.8" y="96.9" transform="rotate(-90 179.8 96.9)">7.97</text>
<text x="126.1" y="104.1">5±0.1</text>
<text x="175.1" y="107.5" transform="rotate(37 175.1 107.5)">x</text>
<text x="240" y="107.9" transform="rotate(-90 240 107.9)">4</text>
<text x="72.4" y="112.3" transform="rotate(-90 72.4 112.3)">40±0.2</text>
<text x="181.3" y="112.2" transform="rotate(37 181.3 112.2)">15</text>
<text x="303.1" y="113.2" transform="rotate(21 303.1 113.2)">TYP</text>
<text x="305.5" y="108.5" transform="rotate(21 305.5 108.5)">R 3</text>
<text x="59.2" y="117.3" transform="rotate(-90 59.2 117.3)">BUTTING</text>
<text x="95.8" y="116.2">SCALE/ÉCHELLE</text>
<text x="152.3" y="116.2">1:2</text>
<text x="191" y="119.5" transform="rotate(37 191 119.5)">DEEP</text>
<text x="53.9" y="120" transform="rotate(-90 53.9 120)">18.5±0.1</text>
<text x="262.3" y="125.2">DETAIL</text>
<text x="287.8" y="125.2">A</text>
<text x="243.5" y="130.4">SCALE/ÉCHELLE</text>
<text x="300.1" y="130.4">1:1</text>
<text x="59.2" y="138.1" transform="rotate(-90 59.2 138.1)">FROM</text>
<text x="284.6" y="161.6" transform="rotate(-90 284.6 161.6)">0.8</text>
<text x="304.3" y="157.4" transform="rotate(-90 304.3 157.4)">0.8</text>
<text x="318.4" y="168">0.03 A</text>
<text x="73.1" y="170.4">31.5±0.1</text>
<text x="147.3" y="170.4">27.71±0.1</text>
<text x="257.7" y="172.2">0.02 B</text>
<text x="312.5" y="175">B</text>
<text x="72.4" y="182.3">27.71±0.1</text>
<text x="270.2" y="184.6" transform="rotate(29 270.2 184.6)">R 5</text>
<text x="135.7" y="189.2" transform="rotate(-22 135.7 189.2)">45°</text>
<text x="161.4" y="190.9" transform="rotate(-90 161.4 190.9)">30</text>
<text x="298.6" y="186.9">8±0.02</text>
<text x="389.3" y="186.5">SCALE/ÉCHELLE</text>
<text x="445.8" y="186.5">1:2</text>
<text x="50.6" y="193.3" transform="rotate(28 50.6 193.3)">03-O 10THRU</text>
<text x="137.3" y="194.2" transform="rotate(-22 137.3 194.2)">TYP</text>
<text x="166.7" y="192.5" transform="rotate(-90 166.7 192.5)">TYP</text>
<text x="279.5" y="224.6" transform="rotate(-90 279.5 224.6)">98</text>
<text x="303.6" y="223.8" transform="rotate(-90 303.6 223.8)">95</text>
<text x="314.7" y="237.5" transform="rotate(-90 314.7 237.5)">142</text>
<text x="127.4" y="249">A</text>
<text x="30.8" y="255.7" transform="rotate(-90 30.8 255.7)">87±0.1</text>
<text x="56.6" y="254.1">31.5±0.1</text>
<text x="243.7" y="257.2" transform="rotate(-90 243.7 257.2)">12</text>
<text x="59.4" y="259.4">FOR</text>
<text x="75.6" y="259.4">H7</text>
<text x="88.1" y="259.4">HOLE</text>
<text x="177.4" y="263.8" transform="rotate(-90 177.4 263.8)">14±0.1</text>
<text x="191.4" y="266.3" transform="rotate(-90 191.4 266.3)">34±0.1</text>
<text x="306.1" y="274.1" transform="rotate(41 306.1 274.1)">R 13</text>
<text x="76.1" y="277.5">33.5±0.1</text>
<text x="271.2" y="277.7">80</text>
<text x="126.8" y="285">+0.2</text>
<text x="171.3" y="282.8">A</text>
<text x="118.2" y="289.6">67</text>
<text x="131.8" y="289.6">0</text>
<text x="162.9" y="291.2" transform="rotate(-90 162.9 291.2)">4±0.1</text>
<text x="243.1" y="293.9">SCALE/ÉCHELLE</text>
<text x="299.7" y="293.9">1:2</text>
<text x="125.1" y="304">85</text>
<text x="134.8" y="315.7">0.03 A</text>
<text x="237.5" y="317.8">NOTE</text>
<text x="257.7" y="317.8">:</text>
<text x="264.2" y="317.8">(English)</text>
<text x="237.5" y="323.1">#</text>
<text x="246.1" y="323.1">MATERIAL:</text>
<text x="281.5" y="323.1">M.S.</text>
<text x="123" y="327.7" transform="rotate(-90 123 327.7)">0.8</text>
<text x="237.5" y="328.3">#</text>
<text x="246.1" y="328.3">FINISH:</text>
<text x="272.5" y="328.3">I.Z.B.P.</text>
<text x="299.4" y="328.3">(TRIVALENT)</text>
<text x="237.5" y="333.6">#</text>
<text x="246.1" y="333.6">MACHINING:</text>
<text x="98.4" y="339.5">SCALE/ÉCHELLE</text>
<text x="154.9" y="339.5">1:2</text>
<text x="237.5" y="338.8">#</text>
<text x="246.1" y="338.8">WEIGHT(Kg</text>
<text x="284" y="338.8">):</text>
<text x="293.3" y="338.8">1.17</text>
<text x="311.6" y="338.8">kg</text>
<text x="237.5" y="349.3">NOTE</text>
<text x="257.7" y="349.3">:-(French)</text>
<text x="237.5" y="354.6">#</text>
<text x="237.5" y="359.8">#</text>
<text x="246.1" y="354.6">MATÉRIEL</text>
<text x="246.1" y="359.8">FINITION</text>
<text x="275.9" y="359.8">:</text>
<text x="279.2" y="354.6">:</text>
<text x="285.6" y="354.6">M.S.</text>
<text x="286.5" y="359.8">I.Z.B.P.</text>
<text x="313.4" y="359.8">(TRIVALENT)</text>
<text x="237.5" y="365.1">#</text>
<text x="246.1" y="365.1">MACHINES</text>
<text x="281.6" y="365.1">:</text>
<text x="237.5" y="370.3">#</text>
<text x="246.1" y="370.3">POIDS</text>
<text x="268.6" y="370.3">(Kg):</text>
<text x="288.8" y="370.3">1.17</text>
<text x="307.1" y="370.3">kg</text>
</g>
<text font-size="5.6" x="470.5" y="365.5">WIPRO PARI GROUP</text>
<g font-size="5.4">
<text x="312.1" y="168">n</text>
<text x="251.6" y="172.2">i</text>
<text x="39" y="259.4">u0.02</text>
<text x="128.6" y="315.7">n</text>
</g>
<g font-size="4.9">
<text x="30" y="7">1</text>
<text x="76.7" y="7">2</text>
<text x="127" y="7">3</text>
<text x="176.5" y="7">4</text>
<text x="226.7" y="7">5</text>
<text x="275.4" y="7">6</text>
<text x="326.4" y="7">7</text>
<text x="375" y="7">8</text>
<text x="425.8" y="7">9</text>
<text x="473.9" y="7.4">10</text>
<text x="524.3" y="7">11</text>
<text x="570.2" y="7">12</text>
<text x="13.6" y="35.2">H</text>
<text x="587.6" y="35.2">H</text>
<text x="13.2" y="87.5">G</text>
<text x="587.2" y="87.5">G</text>
<text x="13.3" y="137.1">F</text>
<text x="587.3" y="137.1">F</text>
<text x="13.3" y="187.6">E</text>
<text x="587.3" y="187.6">E</text>
<text x="13.3" y="237">D</text>
<text x="587.3" y="237">D</text>
<text x="13.4" y="287.1">C</text>
<text x="587.4" y="287.1">C</text>
<text x="13.4" y="336.3">B</text>
<text x="587.4" y="336.3">B</text>
<text x="13.4" y="389.3">A</text>
<text x="587.4" y="389.3">A</text>
<text x="30" y="417">1</text>
<text x="76.7" y="417">2</text>
<text x="127" y="417">3</text>
<text x="176.5" y="417">4</text>
<text x="226.7" y="417">5</text>
<text x="275.4" y="417">6</text>
<text x="326.4" y="417">7</text>
<text x="375" y="417">8</text>
<text x="425.8" y="417">9</text>
<text x="473.9" y="417.4">10</text>
<text x="524.3" y="417">11</text>
<text x="570.2" y="417">12</text>
</g>
<g font-size="4.2">
<text x="423.7" y="14.3">NOTE : STANDARD FASTENER TORQUE AS PER STD-DES-01-00</text>
<text x="553.8" y="14">FR-DES-006-00</text>
<text x="21.1" y="404.4">NOTE FOR WIPRO PARI DESIGN -REF. ONLY</text>
<text x="45.7" y="408.9">WEAR DETAILS : NA</text>
</g>
<g font-size="3.9">
<text x="357.8" y="383.4">RESERVED</text>
<text x="382.3" y="383.4">SPACE</text>
<text x="357.8" y="388.9">FOR</text>
<text x="357.8" y="394.5">CONTROLLED</text>
<text x="387.8" y="394.5">COPY</text>
<text x="357.8" y="400.1">STAMP</text>
</g>
<g font-size="3.8">
<text x="400.1" y="357.1">REVISION</text>
<text x="455.9" y="357.1">DESCRIPTION</text>
<text x="526.4" y="357.1">DATE</text>
<text x="540.1" y="357.1">DRN.BY</text>
</g>
<text font-size="3.6" x="488.6" y="376.2">DOLLY MTG</text>
<text font-size="3.5" x="402.4" y="373.3">www.wipropari.com</text>
<g font-size="3.1">
<text x="565.2" y="353.5">LIMITS</text>
<text x="562" y="371.7">DRAWING TYPE</text>
<text x="437" y="372.3">DESCRIPTION</text>
<text x="436.5" y="380.9">SURFACE AREA</text>
<text x="453.3" y="380.9">SURFACE TREATMENT</text>
<text x="489.7" y="380.9">MACHINING</text>
<text x="509.5" y="380.9">DESIGN UNIT</text>
<text x="530.6" y="380.9">DESIGN UNIT CD.</text>
<text x="558" y="380.7">TEAM NO.</text>
<text x="570.3" y="380.7">SHEET SIZE</text>
<text x="575.6" y="386.1">A2</text>
<text x="436.4" y="391.1">REFERENCE DWG.</text>
<text x="437.9" y="395.5">DRN.BY</text>
<text x="451.5" y="395.5">CHKD.BY</text>
<text x="466.6" y="395.5">APPD.BY</text>
<text x="486.7" y="395.4">MATERIAL</text>
<text x="488.9" y="391">PART CLASS.</text>
<text x="515.6" y="391">HEAT TREATMENT</text>
<text x="519.6" y="395.9">DRG./PART CODE</text>
<text x="558.9" y="395.6">REV.</text>
<text x="571.4" y="395.6">SCALE</text>
<text x="484.3" y="404.3">NET WEIGHT-Kg</text>
<text x="571.4" y="404.7">SHEET</text>
</g>
<text font-size="3" x="579.5" y="230.1">°</text>
<g font-size="2.8">
<text x="299.1" y="332.1">3.2 ( 0.8 )</text>
<text x="560.5" y="357.7">Gen Tol.: IS 2102</text>
<text x="306.7" y="363.6">3.2 ( 0.8 )</text>
<text x="399.1" y="376.7">1.ALL DIMENSIONS ARE</text>
<text x="399" y="382.7">2.DO NOT SCALE</text>
<text x="399" y="388.7">3.IF IN DOUBT ,</text>
<text x="399" y="395.5">LOCATION :</text>
<text x="420.5" y="396">PUNE</text>
<text x="440.2" y="401.3">9265</text>
<text x="451.3" y="401.2">03004785</text>
<text x="466.3" y="401.3">03002882</text>
<text x="404.2" y="402">ALL RIGHTS OF REPRODUCTION &amp;</text>
<text x="404.7" y="405.4">DISTRIBUTION ARE RESERVED</text>
</g>
<g font-size="2.7">
<text x="564.6" y="376.2">MACHINING</text>
<text x="399.9" y="379.7">IN mm</text>
<text x="399.8" y="385.7">DRAWING.</text>
<text x="436.9" y="385.5">60.97 in^2</text>
<text x="471.4" y="385.6">#</text>
<text x="498.9" y="385.1">#</text>
<text x="513.6" y="385.3">WPES</text>
<text x="537.3" y="385.2">0300</text>
<text x="559.7" y="385.2">PL-02</text>
<text x="399.8" y="391.8">ASK TEAM MEMBER</text>
<text x="474.1" y="391.2">NA</text>
<text x="508.7" y="391.2">B</text>
<text x="560.1" y="391.2">NA</text>
<text x="493.4" y="399.6">#</text>
<text x="572.9" y="399.8">1 : 2</text>
<text x="400.1" y="402.5">C</text>
<text x="436.7" y="408.7">06/05/2024</text>
<text x="450.9" y="408.8">06/05/2024</text>
<text x="466" y="409">06/05/2024</text>
<text x="489.6" y="408.5">1.17 kg</text>
<text x="571.5" y="408.7">1 OF 1</text>
</g>
<g font-size="2.5">
<text x="559.2" y="229.9">0.5 R</text>
<text x="572.3" y="230.1">0.5 X 45</text>
<text x="559.4" y="323.5">3 UP TO 6</text>
<text x="558.9" y="327.8">6 UP TO 30</text>
<text x="557.8" y="332">30 UP TO 120</text>
<text x="415.2" y="346.4">.</text>
<text x="530.3" y="346.6">.</text>
<text x="545.9" y="346.4">.</text>
<text x="415.2" y="351.5">.</text>
<text x="530.1" y="351.3">.</text>
<text x="545.9" y="351.4">.</text>
</g>
<g font-size="2.4">
<text x="554.9" y="218.3">DEBURR AND REMOVE SHARP</text>
<text x="555.2" y="221.1">EDGES UNLESS SHARP EDGE</text>
<text x="556.1" y="227.2">UNSP.RADII</text>
<text x="556.8" y="223.8">REQUIREMENT SPECIFIED</text>
<text x="571.4" y="227">UNSP.CHF.</text>
<text x="559.8" y="238">UP TO 10</text>
<text x="576.1" y="238.1">±1.5°</text>
<text x="558.5" y="242.3">10 UP TO 50</text>
<text x="575.5" y="242.3">±0°50'</text>
<text x="557.4" y="250.8">120 UP TO 400</text>
<text x="557.9" y="246.5">50 UP TO 120</text>
<text x="575.5" y="250.8">±0°15'</text>
<text x="575.5" y="246.6">±0°25'</text>
<text x="558.7" y="259.4">0.5 UP TO 3</text>
<text x="559.5" y="263.7">3 UP TO 6</text>
<text x="576.6" y="259.4">±0.1</text>
<text x="576.6" y="263.7">±0.2</text>
<text x="559" y="268">6 UP TO 30</text>
<text x="576.6" y="268">±0.5</text>
<text x="557.9" y="272.2">30 UP TO 120</text>
<text x="576.6" y="272.2">±0.8</text>
<text x="556.9" y="280.7">315 UP TO 1000</text>
<text x="557.3" y="276.5">120 UP TO 315</text>
<text x="576.6" y="276.5">±1.2</text>
<text x="577.7" y="280.7">±2</text>
<text x="556.4" y="284.9">1000 UP TO 2000</text>
<text x="577.6" y="285">±3</text>
<text x="558.9" y="289.2">OVER 2000</text>
<text x="577.7" y="289.3">±4</text>
<text x="560" y="297.9">UP TO 10</text>
<text x="577.1" y="297.9">±1°</text>
<text x="558.5" y="302.1">10 UP TO 50</text>
<text x="575.5" y="302.2">±0°30'</text>
<text x="557.5" y="310.6">120 UP TO 400</text>
<text x="558.2" y="306.4">50 UP TO 120</text>
<text x="575.5" y="310.6">±0°10'</text>
<text x="575.5" y="306.4">±0°20'</text>
<text x="558.8" y="319.2">0.5 UP TO 3</text>
<text x="576.6" y="323.5">±0.1</text>
<text x="576.6" y="319.3">±0.1</text>
<text x="576.7" y="327.8">±0.2</text>
<text x="576.6" y="332">±0.3</text>
<text x="556.8" y="340.6">315 UP TO 1000</text>
<text x="557.3" y="336.3">120 UP TO 315</text>
<text x="576.6" y="336.3">±0.5</text>
<text x="576.6" y="340.6">±0.8</text>
<text x="556.2" y="344.8">1000 UP TO 2000</text>
<text x="576.6" y="344.8">±1.2</text>
<text x="558.9" y="349">OVER 2000</text>
<text x="577.7" y="349">±2</text>
<text x="7.7" y="382.7" transform="rotate(-90 7.7 382.7)">Uploading\2022-23\P23Y5\P23Y5B071015.dft</text>
<text x="7.7" y="409.9" transform="rotate(-90 7.7 409.9)">\\srv01102\ExDM</text>
</g>
<g font-size="2.1">
<text x="558.6" y="232.4">UNSPECIFIED TOL.(FAB)</text>
<text x="559.5" y="234.8">FOR ANGULAR IN mm.</text>
<text x="558.6" y="254">UNSPECIFIED TOL.(FAB)</text>
<text x="560.7" y="256.3">FOR LINEAR IN mm.</text>
<text x="558.7" y="292.4">UNSPECIFIED TOL.(M/C)</text>
<text x="559.6" y="294.7">FOR ANGULAR IN mm.</text>
<text x="558.7" y="313.8">UNSPECIFIED TOL.(M/C)</text>
<text x="560.6" y="316.2">FOR LINEAR IN mm.</text>
</g>
</svg>
